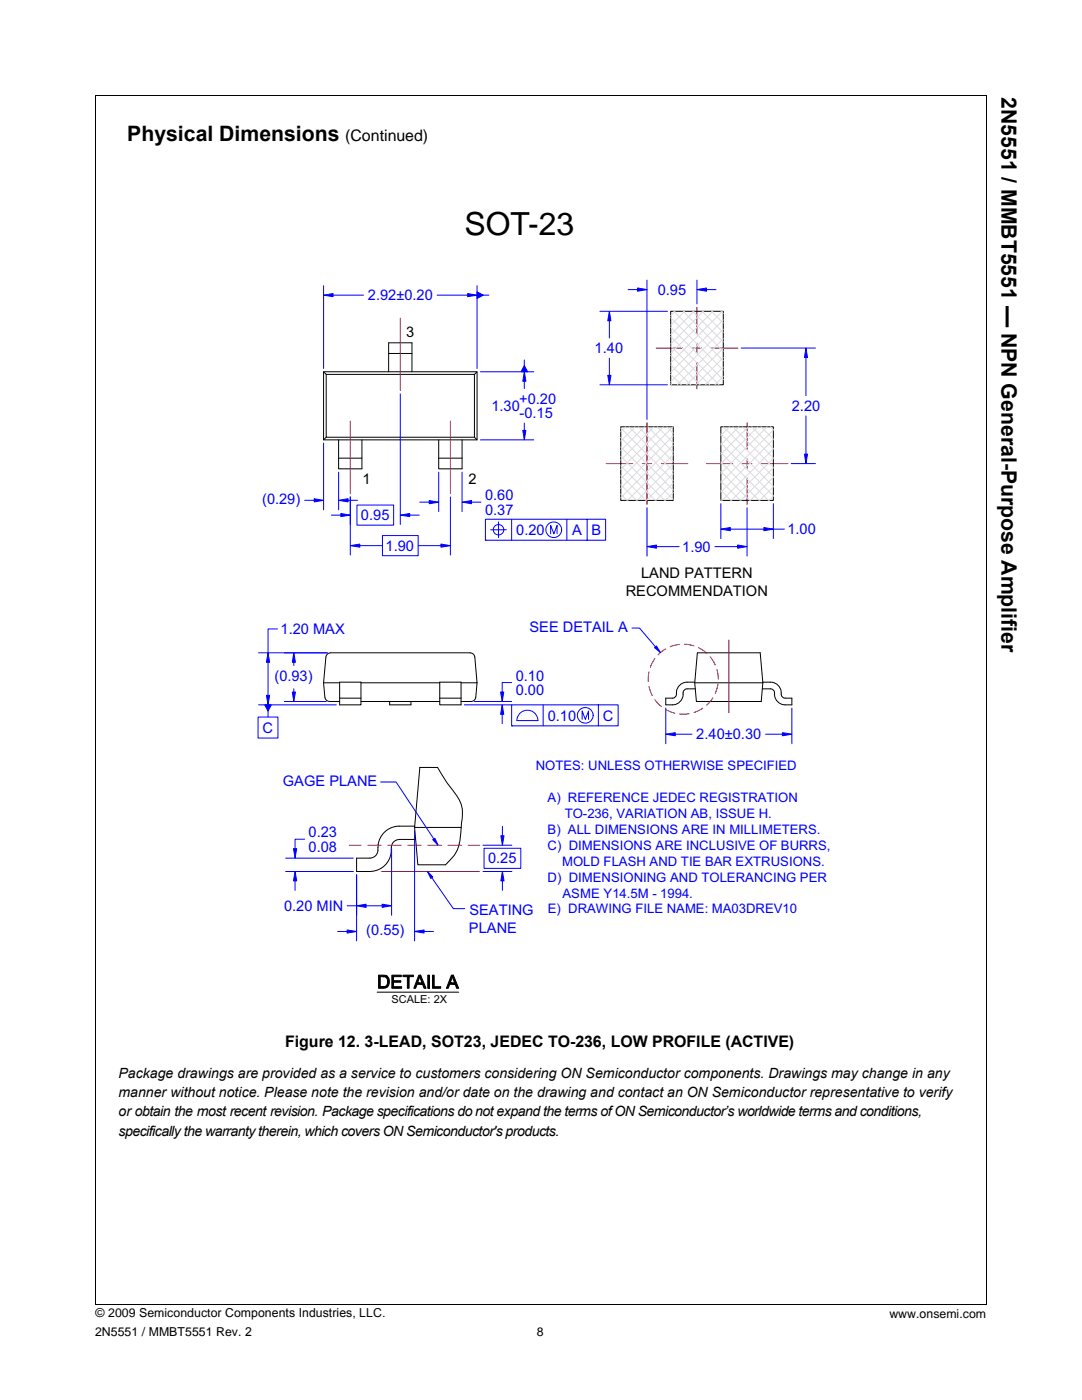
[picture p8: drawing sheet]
<svg xmlns="http://www.w3.org/2000/svg" width="216mm" height="279mm" viewBox="0 0 216 279" stroke-linecap="round" stroke-linejoin="round" font-family="sans-serif">
<path d="M19 19v241.3M19 19.1h177.9M196.8 19.1v241.3M19 260.4h177.8" fill="none" stroke="#000" stroke-width=".2"/>
<path d="M25.1 51.9h165.7v173.7h-165.7z" fill="#fff"/>
<g fill="none" stroke="#000" stroke-width=".2">
<path d="M64.6 74.2h30.6v13.6h-30.6zM64.6 74.2l.5 .5M65.1 74.7h29.6v12.6h-29.6zM77.6 74.2v-5.8h4.6v5.8M77.6 70.5h4.6M95.2 74.2l-.5 .5M65.1 87.3l-.5 .5M67.6 87.8v5.8h4.6v-5.8M67.6 91.4h4.6M87.5 87.8v5.8h4.7v-5.8M87.5 91.4h4.7M94.7 87.3l.5 .5"/>
<path d="M64.6 136.3h3.2M64.8 139.1l.3 .6 .5 .3h2.2M67.8 136.1h4.2v4.6h-4.2zM67.8 139.3h4.2M72 136.3h15.7M72 140h15.7M77.7 140v.7h4.3v-.7M87.7 136.1h4.3v4.6h-4.3zM87.7 139.3h4.3M92 136.3h3.2l-.5-5.2-.1-.3-.4-.4-28.4-.1-.5 .3-.3 .5-.4 5.2 .2 2.8M95.2 136.3l-.3 2.8-.2 .6-.5 .3h-2.2M138.6 136.3l.4 3.7h12.9l.3-3.7"/>
<path d="M138.6 136.3h13.6M138.6 136.3l.5-6h12.6l.5 6M138.6 136.1a3.5 3.5 0 0 0-3 .7 2.48 2.48 0 0 0-.6 1.9 .81 .81 0 0 1-.8 .6h-1.4v1.4a3.3 3.3 0 0 0 2.9-.7 2.48 2.48 0 0 0 .6-1.9 .81 .81 0 0 1 .8-.6h1.6M152.2 136.1a3.5 3.5 0 0 1 3.1 .7 2.48 2.48 0 0 1 .6 1.9 .81 .81 0 0 0 .8 .6h1.3v1.4a3.3 3.3 0 0 1-2.8-.7 2.48 2.48 0 0 1-.7-1.9 .81 .81 0 0 0-.7-.6h-1.7"/>
</g>
<g fill="none" stroke="#f00" stroke-width=".2">
<path d="M79.9 63.5v14.4M69.9 84v14.5M89.9 84v14.5M129.5 134.1l-.1 1.9M129.5 137l.7 1.8M130.7 131.4l-.9 1.8M130.7 139.7l1.3 1.3M132.8 129.5l-1.5 1.2M135.6 128.6l-1.9 .5M136.6 128.6l1.9 .3M139.4 129.3l1.6 1M141.7 131.1l1 1.6"/>
<path d="M142.3 139.3l-1.3 1.4M143.1 133.6l.2 1.9M143.2 136.5l-.5 1.9M145.4 127.7v14.5M132.8 141.6l1.8 .7M137.5 142.4l-1.9 .1M140.2 141.3l-1.7 .9"/>
</g>
<path d="M130.6 129.3l.4-.4 .8 1.3z" fill="#00f"/>
<path d="M126.1 125.3h1.5l3.2 3.8M130.6 129.3l.4-.4 .8 1.3z" fill="none" stroke="#00f" stroke-width=".2"/>
<path d="M71.2 173.9h2.6M79.7 167.5h3.2M79.7 167.5a1.7 1.7 0 0 0-1.6 2.2 4.2 4.2 0 0 1-4.3 4.2M82.7 165.1l.7 7.5h5.5a8 8 0 0 0 3.1-6.6l.1-1.9a6.8 6.8 0 0 0-1.9-6.6l-1-1.4-1.9-2.9h-3.5l-1.1 11.9h9.3M82.8 164.9a9.2 9.2 0 0 0-5 .4 4.5 4.5 0 0 0-2.4 4.6 1.58 1.58 0 0 1-1.6 1.3l-2.6 .1" fill="none" stroke="#000" stroke-width=".2"/>
<path d="M76.1 173.9h19.6" fill="none" stroke="#f00" stroke-width=".2"/>
<path d="M95.2 58.2l1.2 .7-1.2 .7z" fill="#00f"/>
<path d="M95.2 58.2l1.2 .7-1.2 .7zM95.2 58.9h2.3M104.6 71.8v2.4" fill="none" stroke="#00f" stroke-width=".2"/>
<path d="M104.6 73l.7 1.2h-1.3z" fill="#00f"/>
<path d="M104.6 73l.7 1.2h-1.3z" fill="none" stroke="#00f" stroke-width=".2"/>
<path d="M85.3 173.9l1.1 1.1-.4 .3z" fill="#00f"/>
<path d="M85.3 173.9l1.1 1.1-.4 .3zM86.2 175.2l4.3 6.1h2.2" fill="none" stroke="#00f" stroke-width=".2"/>
<g fill="#000">
<path d="M75.5 194.6a2.46 2.46 0 0 1 1.7 .2l-1.3 .1v2l1.3 .2-.7 .1h-1z" fill-rule="evenodd"/>
<path d="M76.4 194.9l.9-.1a1.57 1.57 0 0 1-.1 2.3l-1.3-.2h.5a1.03 1.03 0 0 0 1-.8 1.03 1.03 0 0 0-.5-1.1z" fill-rule="evenodd"/>
<path d="M78.2 194.6h1.9v.3h-1.6v.8h1.5v.3h-1.5v.9h1.6v.3h-1.9z" fill-rule="evenodd"/>
<path d="M80.4 194.6h2.1v.3h-.9v2.3h-.3v-2.3h-.9z" fill-rule="evenodd"/>
<path d="M83.6 194.6h.3l-.6 1.6 1 .2h-1.1l-.3 .8h-.3z" fill-rule="evenodd"/>
<path d="M83.9 194.6l1.1 2.6h-.4l-.3-.8-1-.2h.9l-.5-1.3z" fill-rule="evenodd"/>
<path d="M86.3 194.6h.3v2.3h1.3v.3h-1.6z" fill-rule="evenodd"/>
<path d="M90.1 194.6h.4l-.7 1.6 1 .2h-1.1l-.3 .8h-.3z" fill-rule="evenodd"/>
<path d="M90.5 194.6l1 2.6h-.4l-.3-.8-1-.2h.9l-.4-1.3z" fill-rule="evenodd"/>
</g>
<path d="M75.2 198h16.3M75.5 194.6a2.46 2.46 0 0 1 1.7 .2l-1.3 .1v2l1.3 .2-.7 .1h-1zM76.4 194.9l.9-.1a1.57 1.57 0 0 1-.1 2.3l-1.3-.2h.5a1.03 1.03 0 0 0 1-.8 1.03 1.03 0 0 0-.5-1.1zM78.2 194.6h1.9v.3h-1.6v.8h1.5v.3h-1.5v.9h1.6v.3h-1.9zM80.4 194.6h2.1v.3h-.9v2.3h-.3v-2.3h-.9zM83.6 194.6h.3l-.6 1.6 1 .2h-1.1l-.3 .8h-.3zM83.9 194.6l1.1 2.6h-.4l-.3-.8-1-.2h.9l-.5-1.3zM85.3 194.6h.4v2.6h-.4zM86.3 194.6h.3v2.3h1.3v.3h-1.6zM90.1 194.6h.4l-.7 1.6 1 .2h-1.1l-.3 .8h-.3zM90.5 194.6l1 2.6h-.4l-.3-.8-1-.2h.9l-.4-1.3z" fill="none" stroke="#000" stroke-width=".2"/>
<path d="M85.5 194.6v2.6" fill="none" stroke="#000" stroke-width=".35"/>
<path d="M69.7 168.7h2.3M73.4 168.7h2.6M77.4 168.7h2.6M81.4 168.7h2.6M85.4 168.7h2.7M89.4 168.7h2.7M93.4 168.7h2.3" fill="none" stroke="#f00" stroke-width=".2"/>
<path d="M86.3 167.6l.5-.3 .6 1.4z" fill="#00f"/>
<path d="M75.9 156.1h3.1l7.6 11.3M71.2 174.6v13.2M82.7 165.8v22M86.3 167.6l.5-.3 .6 1.4zM67.4 185.9h1.9M84.6 185.9h1.9" fill="none" stroke="#00f" stroke-width=".2"/>
<path d="M133.8 62.1h10.5v14.7h-10.5zM123.9 85.2h10.4v14.7h-10.4zM143.8 85.2h10.5v14.7h-10.5zM71.2 171.3v2.6" fill="none" stroke="#000" stroke-width=".2"/>
<g fill="none" stroke="#f00" stroke-width=".2">
<path d="M130.9 69.5h5.3M138.1 69.5h1.9M139.1 61.3v5.3M139.1 68.5v1.9M139.1 72.3v5.3M141.9 69.5h5.3M120.9 92.5h5.3M128.1 92.5h2M129.1 84.4v16.3M132 92.5h5.2M140.9 92.5h5.3M148.1 92.5h1.9"/>
<path d="M149.1 84.4v5.3M149.1 91.6v1.9M149.1 95.4v5.3M151.9 92.5h5.3"/>
</g>
<g fill="none" stroke="#dcdcdc" stroke-width=".2">
<path d="M133.8 76.6l.3 .2M133.8 70.9l5.9 5.9M133.8 74.7l2.1 2.1M133.8 67.2l9.7 9.6M133.8 69.1l7.8 7.7M133.8 65.3l10.5 10.5M133.8 63.4l10.5 10.5M133.8 72.8l4 4M134.4 62.1l9.9 9.9M134.7 62.1l-.9 .9M136.3 62.1l8 8M136.6 62.1l-2.8 2.8"/>
<path d="M138.2 62.1l6.1 6.1M138.5 62.1l-4.7 4.7M140.1 62.1l4.2 4.3M140.4 62.1l-6.6 6.6M142 62.1l2.3 2.4M142.3 62.1l-8.5 8.4M143.9 62.1l.4 .5M144.2 62.1l-10.4 10.3M144.3 69.5l-7.3 7.3M144.3 73.2l-3.5 3.6M144.3 67.6l-9.2 9.2M144.3 75.1l-1.6 1.7"/>
<path d="M144.3 63.8l-10.5 10.5M144.3 65.7l-10.5 10.5M144.3 71.4l-5.4 5.4M123.9 91.1l8.7 8.8M123.9 92.9l6.9 7M123.9 89.2l10.4 10.5M123.9 87.3l10.4 10.5M123.9 85.4l10.4 10.5M123.9 94.8l5 5.1M123.9 96.7l3.1 3.2M123.9 98.6l1.2 1.3M124.8 85.2l-.9 1"/>
<path d="M125.5 85.2l8.8 8.8M126.7 85.2l-2.8 2.9M127.4 85.2l6.9 6.9M128.6 85.2l-4.7 4.7M129.3 85.2l5 5M130.5 85.2l-6.6 6.6M131.1 85.2l3.2 3.2M132.4 85.2l-8.5 8.5M133 85.2l1.3 1.3M134.3 85.2l-10.4 10.4M134.3 98.3l-1.5 1.6M134.3 96.4l-3.4 3.5"/>
<path d="M134.3 90.8l-9.1 9.1M134.3 87l-10.4 10.5M134.3 88.9l-10.4 10.5M134.3 94.5l-5.3 5.4M134.3 92.6l-7.2 7.3M143.8 97.9l2 2M143.8 99.8l.2 .1M143.8 88.4l10.5 10.5M143.8 94.1l5.8 5.8M143.8 90.3l9.6 9.6M143.8 86.6l10.5 10.5M143.8 92.2l7.7 7.7"/>
<path d="M143.8 96l3.9 3.9M144.3 85.2l10 10M145.6 85.2l-1.8 1.7M146.2 85.2l8.1 8.1M147.5 85.2l-3.7 3.6M148.1 85.2l6.2 6.2M149.3 85.2l-5.5 5.5M150 85.2l4.3 4.3M151.2 85.2l-7.4 7.4M151.9 85.2l2.4 2.4M153.1 85.2l-9.3 9.3M153.8 85.2l.5 .6"/>
<path d="M154.3 99l-.8 .9M154.3 97.2l-2.7 2.7M154.3 93.4l-6.5 6.5M154.3 85.8l-10.5 10.5M154.3 87.7l-10.5 10.5M154.3 91.5l-8.4 8.4M154.3 89.6l-10.2 10.3M154.3 95.3l-4.6 4.6"/>
</g>
<path d="M69.3 185.6l1.9 .3-1.9 .3z" fill="#00f"/>
<path d="M69.3 185.6l1.9 .3-1.9 .3z" fill="none" stroke="#00f" stroke-width=".2"/>
<path d="M82.7 185.9l1.9-.3v.6z" fill="#00f"/>
<path d="M82.7 185.9l1.9-.3v.6z" fill="none" stroke="#00f" stroke-width=".2"/>
<path d="M52.8 140.7h1.3l-.6 1.2z" fill="#00f"/>
<path d="M56.8 140h8.3M56.8 130.3h8.5M58.6 132.2v.6M58.6 137.5v.6M52.8 140.7h1.3l-.6 1.2zM53.5 140.7v2.4" fill="none" stroke="#00f" stroke-width=".2"/>
<path d="M58.3 138.1h.6l-.3 1.9z" fill="#00f"/>
<path d="M58.3 138.1h.6l-.3 1.9z" fill="none" stroke="#00f" stroke-width=".2"/>
<path d="M58.6 130.3l.3 1.9h-.6z" fill="#00f"/>
<path d="M51.6 130.3h13.7M53.5 132.2v6.6M55.4 125.5h-1.9v4.8M58.6 130.3l.3 1.9h-.6zM51.6 140.7h15.5" fill="none" stroke="#00f" stroke-width=".2"/>
<path d="M53.2 138.8h.6l-.3 1.9z" fill="#00f"/>
<path d="M53.2 138.8h.6l-.3 1.9z" fill="none" stroke="#00f" stroke-width=".2"/>
<path d="M53.5 130.3l.3 1.9h-.6z" fill="#00f"/>
<path d="M53.5 130.3l.3 1.9h-.6zM94.7 140h7.4M102.1 136.2h-1.9v1.9M51.5 143.1h4v4.2h-4zM92.6 140.7h9.5M100.2 142.6v1.8" fill="none" stroke="#00f" stroke-width=".2"/>
<path d="M100.2 140.7l.3 1.9h-.6z" fill="#00f"/>
<path d="M100.2 140.7l.3 1.9h-.6z" fill="none" stroke="#00f" stroke-width=".2"/>
<path d="M99.9 138.1h.6l-.3 1.9z" fill="#00f"/>
<g fill="none" stroke="#00f" stroke-width=".2">
<path d="M99.9 138.1h.6l-.3 1.9zM102.1 140.7h21.2v4.2h-21.2zM102.1 144.9h.1M103.8 142.3a2.1 2.1 0 0 1 2.3-.4 2.1 2.1 0 0 1 1.2 1.9h-4.2l.3-1zM108.4 140.7v4.2M116.2 143.6v-1.7l.6 1.7 .6-1.7v1.7M119.4 140.7v4.2M132.8 141.3v7.1M134.7 146.5h3.4M152.8 146.5h3.3M158 141.3v7.1"/>
<circle cx="116.8" cy="142.8" r="1.57"/>
</g>
<path d="M132.8 146.5l1.9-.3v.6z" fill="#00f"/>
<path d="M132.8 146.5l1.9-.3v.6z" fill="none" stroke="#00f" stroke-width=".2"/>
<path d="M156.1 146.2l1.9 .3-1.9 .3z" fill="#00f"/>
<path d="M64.6 57v16.5M66.5 58.9h6.1M87.2 58.9h6.1M95.2 57v16.5M156.1 146.2l1.9 .3-1.9 .3z" fill="none" stroke="#00f" stroke-width=".2"/>
<path d="M64.6 58.9l1.9-.3v.6z" fill="#00f"/>
<path d="M64.6 58.9l1.9-.3v.6z" fill="none" stroke="#00f" stroke-width=".2"/>
<path d="M93.3 58.6l1.9 .3-1.9 .3z" fill="#00f"/>
<path d="M93.3 58.6l1.9 .3-1.9 .3zM95.9 74.2h10.6M104.6 76.1v1.4M95.9 87.8h10.6M104.6 84.4v1.5" fill="none" stroke="#00f" stroke-width=".2"/>
<path d="M104.6 74.2l.3 1.9h-.6z" fill="#00f"/>
<path d="M104.6 74.2l.3 1.9h-.6z" fill="none" stroke="#00f" stroke-width=".2"/>
<path d="M104.3 85.9h.6l-.3 1.9z" fill="#00f"/>
<path d="M87.5 94.2v7.9M92.2 94.2v7.9M104.3 85.9h.6l-.3 1.9zM83.8 100.2h1.8M94.1 100.2h1.9" fill="none" stroke="#00f" stroke-width=".2"/>
<path d="M85.6 99.9l1.9 .3-1.9 .3z" fill="#00f"/>
<path d="M85.6 99.9l1.9 .3-1.9 .3z" fill="none" stroke="#00f" stroke-width=".2"/>
<path d="M92.2 100.2l1.9-.3v.6z" fill="#00f"/>
<g fill="none" stroke="#00f" stroke-width=".2">
<path d="M69.9 99.2v11.6M89.9 99.2v11.6M71.8 108.9h4.5M83.4 108.9h4.6M92.2 100.2l1.9-.3v.6zM96.9 103.6h23.9v4.2h-23.9zM96.9 107.8h.1M97.9 105.7h3.1M99.5 104.2v3.1M102.1 103.6v4.2M109.9 106.5v-1.6l.6 1.6 .7-1.6v1.6M113.1 103.6v4.2"/>
<path d="M117.2 103.6v4.2"/>
<circle cx="99.5" cy="105.7" r="1.04"/>
<circle cx="110.5" cy="105.7" r="1.57"/>
</g>
<path d="M88 108.6l1.9 .3-1.9 .3z" fill="#00f"/>
<path d="M88 108.6l1.9 .3-1.9 .3z" fill="none" stroke="#00f" stroke-width=".2"/>
<path d="M69.9 108.9l1.9-.3v.6z" fill="#00f"/>
<path d="M79.9 78.6v26.1M69.9 99.2v5.5M66.1 102.8h1.9M69.9 108.9l1.9-.3v.6zM76.3 106.9h7.1v4h-7.1zM81.8 102.8h1.8" fill="none" stroke="#00f" stroke-width=".2"/>
<path d="M79.9 102.8l1.9-.3v.6z" fill="#00f"/>
<path d="M79.9 102.8l1.9-.3v.6z" fill="none" stroke="#00f" stroke-width=".2"/>
<path d="M68 102.5l1.9 .3-1.9 .3z" fill="#00f"/>
<path d="M60.8 99.9h1.9M64.6 88.4v13.3M67.6 94.2v7.5M69.5 99.9h1.8M68 102.5l1.9 .3-1.9 .3zM71.2 100.8h7.4v4h-7.4z" fill="none" stroke="#00f" stroke-width=".2"/>
<path d="M67.6 99.9l1.9-.4v.7z" fill="#00f"/>
<path d="M67.6 99.9l1.9-.4v.7z" fill="none" stroke="#00f" stroke-width=".2"/>
<path d="M62.7 99.5l1.9 .4-1.9 .3z" fill="#00f"/>
<path d="M125.3 57.8h1.9M129.1 55.9v27.8M139.1 55.9v4.8M141 57.8h1.9M62.7 99.5l1.9 .4-1.9 .3z" fill="none" stroke="#00f" stroke-width=".2"/>
<path d="M139.1 57.8l1.9-.3v.6z" fill="#00f"/>
<path d="M139.1 57.8l1.9-.3v.6z" fill="none" stroke="#00f" stroke-width=".2"/>
<path d="M127.2 57.5l1.9 .3-1.9 .3z" fill="#00f"/>
<path d="M127.2 57.5l1.9 .3-1.9 .3zM119.7 62.1h13.5M119.7 76.8h13.5M121.6 64v3.4M121.6 71.5v3.4" fill="none" stroke="#00f" stroke-width=".2"/>
<path d="M121.6 62.1l.3 1.9h-.6z" fill="#00f"/>
<path d="M121.6 62.1l.3 1.9h-.6z" fill="none" stroke="#00f" stroke-width=".2"/>
<path d="M121.3 74.9h.6l-.3 1.9z" fill="#00f"/>
<path d="M121.3 74.9h.6l-.3 1.9zM147.9 69.5h14.8M160.8 71.4v7.6M157.9 92.5h4.8M160.8 83v7.6" fill="none" stroke="#00f" stroke-width=".2"/>
<path d="M160.8 69.5l.3 1.9h-.6z" fill="#00f"/>
<path d="M160.8 69.5l.3 1.9h-.6z" fill="none" stroke="#00f" stroke-width=".2"/>
<path d="M160.5 90.6h.6l-.3 1.9z" fill="#00f"/>
<path d="M160.5 90.6h.6l-.3 1.9zM143.8 100.5v7M145.7 105.6h6.7M154.3 100.5v7M154.3 105.6h2.2" fill="none" stroke="#00f" stroke-width=".2"/>
<path d="M143.8 105.6l1.9-.3v.6z" fill="#00f"/>
<path d="M143.8 105.6l1.9-.3v.6z" fill="none" stroke="#00f" stroke-width=".2"/>
<path d="M152.4 105.3l1.9 .3-1.9 .3z" fill="#00f"/>
<path d="M129.1 101.3v9.7M131 109.1h4.5M142.7 109.1h4.5M149.1 101.3v9.7M152.4 105.3l1.9 .3-1.9 .3z" fill="none" stroke="#00f" stroke-width=".2"/>
<path d="M147.2 108.8l1.9 .3-1.9 .3z" fill="#00f"/>
<path d="M147.2 108.8l1.9 .3-1.9 .3z" fill="none" stroke="#00f" stroke-width=".2"/>
<path d="M129.1 109.1l1.9-.3v.6z" fill="#00f"/>
<path d="M129.1 109.1l1.9-.3v.6zM96.4 173.9h5.7M96.4 168.7h5.7M100.3 164.9v1.9M100.3 175.8v1.9" fill="none" stroke="#00f" stroke-width=".2"/>
<path d="M100.3 173.9l.3 1.9h-.7z" fill="#00f"/>
<path d="M100.3 173.9l.3 1.9h-.7z" fill="none" stroke="#00f" stroke-width=".2"/>
<path d="M99.9 166.8h.7l-.3 1.9z" fill="#00f"/>
<path d="M57 173.9h13.5M57 171.3h13.5M58.9 175.8v1.9M60.8 167.5h-1.9v1.9M96.6 169.3h7.3v4h-7.3zM99.9 166.8h.7l-.3 1.9z" fill="none" stroke="#00f" stroke-width=".2"/>
<path d="M58.9 173.9l.3 1.9h-.6z" fill="#00f"/>
<path d="M58.9 173.9l.3 1.9h-.6z" fill="none" stroke="#00f" stroke-width=".2"/>
<path d="M58.6 169.4h.6l-.3 1.9z" fill="#00f"/>
<path d="M58.6 169.4h.6l-.3 1.9zM71.2 174.6v8.1M78.1 169.3v13.4M69.3 180.8h1.9M73 180.8h3.3" fill="none" stroke="#00f" stroke-width=".2"/>
<path d="M76.3 180.5l1.8 .3-1.8 .3z" fill="#00f"/>
<path d="M76.3 180.5l1.8 .3-1.8 .3z" fill="none" stroke="#00f" stroke-width=".2"/>
<path d="M71.2 180.8l1.8-.3v.6z" fill="#00f"/>
<path d="M71.2 180.8l1.8-.3v.6z" fill="none" stroke="#00f" stroke-width=".2"/>
<text font-size="6.3" x="92.7" y="46.8">SOT-23</text>
<g font-size="4.2">
<text x="199.9" y="19.4" transform="rotate(90 199.9 19.4)">2N5551 / MMBT5551 — NPN General-Purpose Amplifier</text>
<text x="25.4" y="28.2">Physical Dimensions</text>
</g>
<g font-size="3.2">
<text x="68.9" y="28.2">(Continued)</text>
<text x="56.9" y="209">Figure 12. 3-LEAD, SOT23, JEDEC TO-236, LOW PROFILE (ACTIVE)</text>
</g>
<g font-size="2.9" fill="#00f">
<text x="73.4" y="59.9">2.92±0.20</text>
<text x="131.2" y="58.8">0.95</text>
<text x="118.7" y="70.5">1.40</text>
<text x="98" y="82">1.30</text>
<text x="103.6" y="80.6">+0.20</text>
<text x="103.7" y="83.5">-0.15</text>
<text x="158" y="82">2.20</text>
<text x="52.3" y="100.6">(0.29)</text>
<text x="96.8" y="99.9">0.60</text>
<text x="72" y="103.8">0.95</text>
<text x="96.8" y="102.7">0.37</text>
<text x="103" y="106.8">0.20</text>
<text x="114.2" y="106.8">A</text>
<text x="118" y="106.8">B</text>
<text x="157.1" y="106.6">1.00</text>
<text x="76.9" y="109.9">1.90</text>
<text x="136.1" y="110.1">1.90</text>
<text x="56" y="126.6">1.20 MAX</text>
<text x="105.7" y="126.2">SEE DETAIL A</text>
<text x="54.8" y="135.9">(0.93)</text>
<text x="102.9" y="135.9">0.10</text>
<text x="102.9" y="138.7">0.00</text>
<text x="109.3" y="143.8">0.10</text>
<text x="120.3" y="143.8">C</text>
<text x="52.4" y="146.3">C</text>
<text x="138.9" y="147.6">2.40±0.30</text>
<text x="56.4" y="156.9">GAGE PLANE</text>
<text x="61.6" y="167.1">0.23</text>
<text x="61.6" y="170">0.08</text>
<text x="97.4" y="172.3">0.25</text>
<text x="56.7" y="181.8">0.20 MIN</text>
<text x="93.7" y="182.7">SEATING</text>
<text x="73.1" y="186.7">(0.55)</text>
<text x="93.6" y="186.2">PLANE</text>
</g>
<g font-size="2.9">
<text x="81.1" y="67.3">3</text>
<text x="72.3" y="96.6">1</text>
<text x="93.5" y="96.6">2</text>
<text x="124.8" y="118.9">RECOMMENDATION</text>
<text x="127.9" y="115.4">LAND PATTERN</text>
</g>
<g font-size="2.8">
<text x="23.6" y="215.1">Package drawings are provided as a service to customers considering ON Semiconductor components. Drawings may change in any</text>
<text x="23.6" y="219">manner without notice. Please note the revision and/or date on the drawing and contact an ON Semiconductor representative to verify</text>
<text x="23.6" y="222.8">or obtain the most recent revision. Package specifications do notexpandthe terms of ON Semiconductor’s worldwide terms and conditions,</text>
<text x="23.6" y="226.7">specifically the warranty therein, which covers ON Semiconductor's products.</text>
</g>
<g font-size="2.6" fill="#00f">
<text x="106.9" y="153.7">NOTES: UNLESS OTHERWISE SPECIFIED</text>
<text x="109.3" y="160.1">A) REFERENCE JEDEC REGISTRATION</text>
<text x="109.3" y="166.4">B) ALL DIMENSIONS ARE IN MILLIMETERS.</text>
<text x="112.7" y="163.2">TO-236, VARIATION AB, ISSUE H.</text>
<text x="109.3" y="169.6">C) DIMENSIONS ARE INCLUSIVE OF BURRS,</text>
<text x="112.2" y="172.8">MOLD FLASH AND TIE BAR EXTRUSIONS.</text>
<text x="109.3" y="176">D) DIMENSIONING AND TOLERANCING PER</text>
<text x="112.2" y="179.1">ASME Y14.5M - 1994.</text>
<text x="109.3" y="182.3">E) DRAWING FILE NAME: MA03DREV10</text>
</g>
<g font-size="2.5">
<text x="19.1" y="262.8">© 2009 Semiconductor Components Industries, LLC.</text>
<text x="177.5" y="263">www.onsemi.com</text>
<text x="19" y="266.5">2N5551 / MMBT5551 Rev. 2</text>
<text x="107.1" y="266.7">8</text>
</g>
<text font-size="2.2" x="78.1" y="200.1">SCALE: 2X</text>
</svg>
